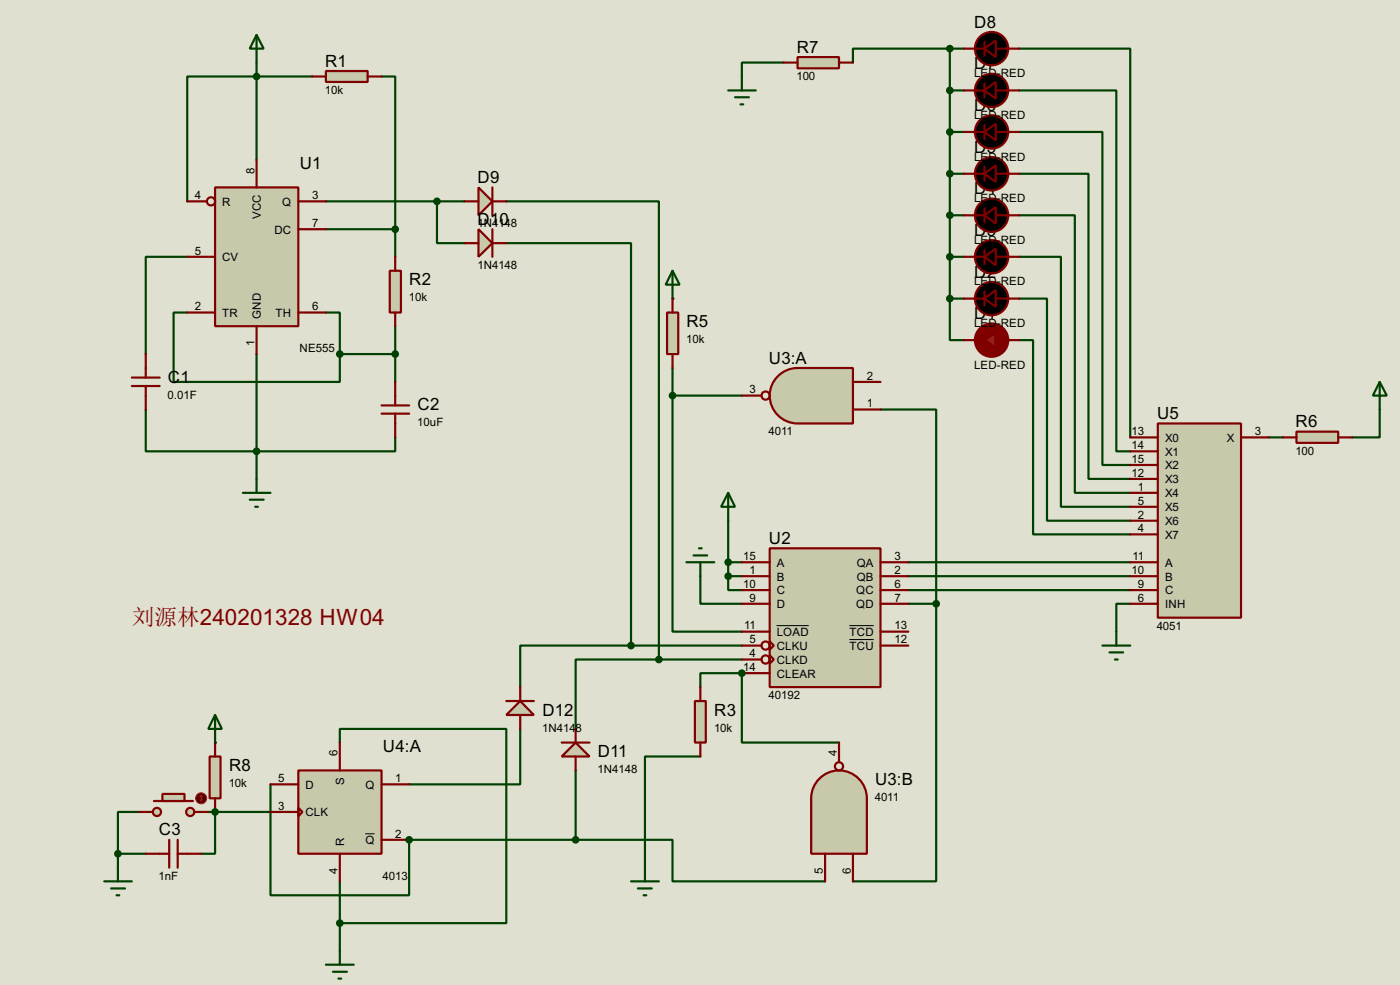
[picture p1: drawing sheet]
<svg xmlns="http://www.w3.org/2000/svg" width="256mm" height="180mm" viewBox="0 0 256 180" stroke-linecap="round" stroke-linejoin="round" font-family="sans-serif">
<path d="M0 0h256.5v180.3h-256.5z" fill="#e0e0d0"/>
<g fill="none" stroke="#004000" stroke-width=".4">
<path d="M47 11.5v17.8M57.2 14h-22.9v22.9M69.9 14h2.5v28M176.6 16.6h-2.6v22.8h2.6M186.7 8.9h20.4v71.2M186.7 16.6h17.8v66h2.6M59.7 36.9h25.4M80.1 36.9v7.6h5M174 24.2h2.6M174 31.8h2.6M186.7 24.2h15.3v60.9h5.1M186.7 31.8h12.7v55.9h7.7"/>
<path d="M186.7 39.4h10.2v50.8h10.2M34.3 47h-7.6v17.8M34.3 57.2h-2.5v12.7h30.5v-5.1M59.7 57.2h2.6v7.6M59.7 42h12.7M72.4 42v5M72.4 59.7v10.2M186.7 47h7.7v45.8h12.7M186.7 54.7h5.1v40.6h15.3M26.7 75v7.6h45.7v-2.5M47 64.8v22.9M62.3 64.8h10.1"/>
<path d="M186.7 62.3h2.6v35.5h17.8M166.4 102.9h40.7M166.4 105.5h40.7M166.4 108h40.7M62.3 135.9v-2.5h30.5v35.6h-30.5M95.3 133.4v10.2h-20.3M135.9 123.2v12.7h17.8M62.3 161.3v12.7"/>
</g>
<circle cx="135.9" cy="123.2" r=".2" fill="#004000"/>
<path d="M92.8 36.9h27.9v83.8M133.4 95.3v10.2M128.3 105.5v5h7.6M133.4 105.5v2.5h2.5M133.4 105.5h2.5M133.4 102.9h2.5M120.7 120.7h-15.2v12.7M120.7 120.7h15.2M128.3 138.5h-10.1v20.3M135.9 123.2h-7.6v2.6" fill="none" stroke="#004000" stroke-width=".4"/>
<circle cx="123.2" cy="54.7" r=".2" fill="#004000"/>
<g fill="none" stroke="#004000" stroke-width=".4">
<path d="M143.6 11.5h-7.7v2.5M174 8.9h-17.7v2.6M174 8.9v7.7M174 8.9h2.6M123.2 72.4v43.2h12.7M123.2 67.4v5M123.2 72.4h12.7M161.3 75h10.2v35.5M252.8 75v5.1h-5.1M232.5 80.1h2.5M166.4 110.5h5.1M171.5 110.5v50.8h-15.2"/>
<path d="M207.1 110.5h-2.6v5.1M49.6 143.6v20.3h25.4v-10.2"/>
</g>
<circle cx="75" cy="153.7" r=".2" fill="#004000"/>
<path d="M38.2 148.6h11.4M39.4 148.6v7.7h-2.5" fill="none" stroke="#004000" stroke-width=".4"/>
<g fill="#004000">
<circle cx="39.4" cy="148.6" r=".2"/>
<circle cx="39.4" cy="135.9" r=".2"/>
</g>
<g fill="none" stroke="#004000" stroke-width=".4">
<path d="M174 39.4v15.3M92.8 44.5h22.8v73.7M174 54.7v7.6h2.6M174 47h2.6M174 54.7h2.6M115.6 118.2h-20.3v7.6M115.6 118.2h20.3M21.6 156.3v2.5M21.6 156.3h5.1M25.5 148.6h-3.9v7.7M75 153.7h30.5M105.5 153.7h17.7v7.6h28"/>
<path d="M105.5 141v12.7"/>
</g>
<path d="M39.4 34.3h15.3v25.4h-15.3z" fill="#c8c8aa" stroke="#800000" stroke-width=".4"/>
<g fill="none" stroke="#800000" stroke-width=".4">
<path d="M34.3 36.9h3.6M47 29.3v5M54.7 36.9h5M34.3 57.2h5.1M34.3 47h5.1M47 59.7v5.1M54.7 42h5M54.7 57.2h5"/>
<circle cx="38.6" cy="36.9" r=".75"/>
</g>
<path d="M47 6.4l1.3 2.5h-2.5zM47 6.4v5.1M44.5 90.2h5.1M45.8 91.5h2.5M46.8 92.8h.5M47 87.7v2.5M59.7 176.6h5.1M61 177.9h2.6M62 179.1h.5M62.3 174v2.6" fill="none" stroke="#004000" stroke-width=".4"/>
<path d="M59.7 13h7.7v2h-7.7z" fill="#c8c8aa" stroke="#800000" stroke-width=".4"/>
<path d="M57.2 14h2.5M67.4 14h2.5M24.2 70.7h5.1M24.2 69.1h5.1M26.7 64.8v4.3M26.7 70.7v4.3M69.9 75.7h5.1M69.9 74.2h5.1M72.4 69.9v4.3M72.4 75.7v4.4" fill="none" stroke="#800000" stroke-width=".4"/>
<path d="M71.4 49.6h2.1v7.6h-2.1z" fill="#c8c8aa" stroke="#800000" stroke-width=".4"/>
<path d="M72.4 47v2.6M72.4 57.2v2.5" fill="none" stroke="#800000" stroke-width=".4"/>
<g fill="#004000" stroke="#004000" stroke-width=".4">
<circle cx="47" cy="82.6" r=".5"/>
<circle cx="47" cy="14" r=".5"/>
<circle cx="72.4" cy="42" r=".5"/>
<circle cx="62.2" cy="64.8" r=".5"/>
<circle cx="72.4" cy="64.8" r=".5"/>
</g>
<path d="M54.7 141h15.2v15.3h-15.2z" fill="#c8c8aa" stroke="#800000" stroke-width=".4"/>
<path d="M62.3 135.9v5.1M49.6 143.6h5.1M49.6 148.6h5.1M54.7 147.9l.7 .7-.7 .8zM62.3 156.3v5M69.9 143.6h5.1M69.9 153.7h5.1" fill="none" stroke="#800000" stroke-width=".4"/>
<path d="M66.9 152.6h1.7" fill="none" stroke="#000" stroke-width=".18"/>
<g fill="#c8c8aa" stroke="#800000" stroke-width=".4">
<circle cx="34.8" cy="148.6" r=".75"/>
<circle cx="28.7" cy="148.6" r=".75"/>
</g>
<path d="M28.2 146.6h7.2" fill="none" stroke="#800000" stroke-width=".4"/>
<path d="M29.8 145.3h4v1.3h-4z" fill="#c8c8aa" stroke="#800000" stroke-width=".4"/>
<path d="M25.5 148.6h2.5M35.6 148.6h2.6" fill="none" stroke="#800000" stroke-width=".4"/>
<circle cx="36.8" cy="146.1" r="1" fill="#400000" stroke="#f00" stroke-width=".2"/>
<path d="M36.6 146.4l.3 .2M36.9 145.6v1M36.9 145.6l-.3 .3M36.9 145.6l.2 .3M37.1 146.4l-.2 .2" fill="none" stroke="#f00" stroke-width=".2"/>
<circle cx="181.6" cy="62.3" r="3.1" fill="#800000" stroke="#800000" stroke-width=".4"/>
<path d="M178.6 62.3h1.8M180.4 61v2.6M182.4 62.3h2.3" fill="none" stroke="#800000" stroke-width=".4"/>
<path d="M180.4 62.3l2-1.5v3z" fill="#bf0000" stroke="#800000" stroke-width=".4"/>
<g fill="none" stroke="#800000" stroke-width=".4">
<path d="M176.6 16.6h3.8M176.6 8.9h3.8M180.4 7.7v2.5M180.4 15.3v2.5M182.4 16.6h4.3M182.4 8.9h4.3M176.6 39.4h3.8M176.6 31.8h3.8M176.6 24.2h3.8M180.4 22.9v2.6M180.4 30.5v2.6M180.4 38.2v2.5"/>
<path d="M182.4 39.4h4.3M182.4 31.8h4.3M182.4 24.2h4.3M176.6 54.7h3.8M176.6 47h3.8M180.4 45.8v2.5M180.4 53.4v2.5M182.4 54.7h4.3M182.4 47h4.3M176.6 62.3h2.5M184.2 62.3h2.5M26.7 156.3h4.3"/>
<path d="M31 153.7v5.1M32.6 153.7v5.1M32.6 156.3h4.3"/>
</g>
<g fill="#000" stroke="#800000" stroke-width=".4">
<path d="M180.4 16.6l2-1.6v3.1zM180.4 8.9l2-1.5v3.1zM180.4 39.4l2-1.5v3zM180.4 31.8l2-1.5v3zM180.4 24.2l2-1.5v3zM180.4 54.7l2-1.6v3.1zM180.4 47l2-1.5v3.1z"/>
<circle cx="181.6" cy="8.9" r="3.1"/>
<circle cx="181.6" cy="16.6" r="3.1"/>
<circle cx="181.6" cy="39.4" r="3.1"/>
<circle cx="181.6" cy="31.8" r="3.1"/>
<circle cx="181.6" cy="24.2" r="3.1"/>
<circle cx="181.6" cy="47" r="3.1"/>
<circle cx="181.6" cy="54.7" r="3.1"/>
</g>
<path d="M21.6 158.8v2.5M19.1 161.3h5.1M20.4 162.6h2.5M21.4 163.9h.5" fill="none" stroke="#004000" stroke-width=".4"/>
<g fill="#004000" stroke="#004000" stroke-width=".4">
<circle cx="174" cy="16.6" r=".5"/>
<circle cx="174" cy="24.2" r=".5"/>
<circle cx="174" cy="31.8" r=".5"/>
<circle cx="174" cy="39.4" r=".5"/>
<circle cx="62.2" cy="169" r=".5"/>
</g>
<path d="M142.2 69.2a5.1 5.1 0 0 1 3.9-1.8h10.2v10.1h-10.2a5.1 5.1 0 0 1-4.6-2.9 5.1 5.1 0 0 1 .7-5.4z" fill-rule="evenodd" fill="#c8c8aa" stroke="#800000" stroke-width=".4"/>
<g fill="none" stroke="#800000" stroke-width=".4">
<path d="M135.9 72.4h3.6M156.3 75h5M156.3 69.9h5"/>
<circle cx="140.2" cy="72.4" r=".75"/>
</g>
<path d="M149.8 142.8a5.1 5.1 0 0 1 5.6-1.5 5.1 5.1 0 0 1 3.4 4.8v10.2h-10.2v-10.2a5.1 5.1 0 0 1 1.2-3.3z" fill-rule="evenodd" fill="#c8c8aa" stroke="#800000" stroke-width=".4"/>
<g fill="none" stroke="#800000" stroke-width=".4">
<path d="M153.7 135.9v3.6M151.2 156.3v5M156.3 156.3v5"/>
<circle cx="153.7" cy="140.3" r=".75"/>
</g>
<path d="M87.7 34.3l2.5 2.6-2.5 2.5z" fill="#c8c8aa" stroke="#800000" stroke-width=".4"/>
<path d="M85.1 36.9h2.6M90.2 34.3v5.1M90.2 36.9h2.6" fill="none" stroke="#800000" stroke-width=".4"/>
<path d="M87.7 42l2.5 2.5-2.5 2.5z" fill="#c8c8aa" stroke="#800000" stroke-width=".4"/>
<path d="M85.1 44.5h2.6M90.2 42v5M90.2 44.5h2.6" fill="none" stroke="#800000" stroke-width=".4"/>
<path d="M105.5 135.9l2.5 2.6h-5.1z" fill="#c8c8aa" stroke="#800000" stroke-width=".4"/>
<path d="M102.9 135.9h5.1M105.5 133.4v2.5M105.5 138.5v2.5" fill="none" stroke="#800000" stroke-width=".4"/>
<path d="M95.3 128.3l2.5 2.6h-5z" fill="#c8c8aa" stroke="#800000" stroke-width=".4"/>
<path d="M92.8 128.3h5M95.3 125.8v2.5M95.3 130.9v2.5" fill="none" stroke="#800000" stroke-width=".4"/>
<path d="M141 100.4h20.3v25.4h-20.3z" fill="#c8c8aa" stroke="#800000" stroke-width=".4"/>
<g fill="none" stroke="#800000" stroke-width=".4">
<path d="M135.9 102.9h5.1M135.9 105.5h5.1M135.9 108h5.1M135.9 110.5h5.1M135.9 115.6h5.1M135.9 118.2h3.6M141 117.4l.8 .8-.8 .7zM141 119.9l.8 .8-.8 .8zM161.3 102.9h5.1M161.3 105.5h5.1M161.3 108h5.1M161.3 110.5h5.1"/>
<path d="M161.3 115.6h5.1M161.3 118.2h5.1M135.9 123.2h5.1M135.9 120.7h3.6"/>
<circle cx="140.2" cy="118.2" r=".75"/>
<circle cx="140.2" cy="120.7" r=".75"/>
</g>
<path d="M142.3 114.5h5.9M155.6 114.5h4.5M155.6 117.1h4.5" fill="none" stroke="#000" stroke-width=".18"/>
<path d="M212.1 77.5h15.3v35.6h-15.3z" fill="#c8c8aa" stroke="#800000" stroke-width=".4"/>
<g fill="none" stroke="#800000" stroke-width=".4">
<path d="M207.1 80.1h5M207.1 82.6h5M207.1 85.1h5M207.1 87.7h5M207.1 90.2h5M207.1 92.8h5M207.1 95.3h5M207.1 97.8h5M227.4 80.1h5.1M207.1 102.9h5M207.1 105.5h5M207.1 108h5"/>
<path d="M207.1 110.5h5"/>
</g>
<circle cx="80" cy="36.9" r=".5" fill="#004000" stroke="#004000" stroke-width=".4"/>
<path d="M127.3 128.3h2v7.6h-2z" fill="#c8c8aa" stroke="#800000" stroke-width=".4"/>
<path d="M128.3 125.8v2.5M128.3 135.9v2.6" fill="none" stroke="#800000" stroke-width=".4"/>
<g fill="#004000" stroke="#004000" stroke-width=".4">
<circle cx="135.9" cy="123.2" r=".5"/>
<circle cx="120.7" cy="120.7" r=".5"/>
<circle cx="133.4" cy="105.5" r=".5"/>
<circle cx="133.4" cy="102.9" r=".5"/>
</g>
<path d="M123.2 49.6l1.3 2.5h-2.5zM123.2 49.6v5.1M133.4 90.2l1.3 2.6h-2.6zM133.4 90.2v5.1M125.8 102.9h5.1M127.1 101.7h2.5M128.1 100.4h.5M128.3 102.9v2.6M118.2 158.8v2.5M115.6 161.3h5.1M116.9 162.6h2.5M117.9 163.9h.5" fill="none" stroke="#004000" stroke-width=".4"/>
<path d="M122.2 57.2h2.1v7.6h-2.1z" fill="#c8c8aa" stroke="#800000" stroke-width=".4"/>
<path d="M123.2 54.7v2.5M123.2 64.8v2.6" fill="none" stroke="#800000" stroke-width=".4"/>
<g fill="#004000" stroke="#004000" stroke-width=".4">
<circle cx="123.2" cy="72.4" r=".5"/>
<circle cx="171.5" cy="110.5" r=".5"/>
</g>
<path d="M202 118.2h5.1M203.3 119.4h2.5M204.5 115.6v2.6M204.3 120.7h.5" fill="none" stroke="#004000" stroke-width=".4"/>
<path d="M237.5 79h7.7v2.1h-7.7z" fill="#c8c8aa" stroke="#800000" stroke-width=".4"/>
<path d="M235 80.1h2.5M245.2 80.1h2.5" fill="none" stroke="#800000" stroke-width=".4"/>
<path d="M133.4 16.6h5.1M134.7 17.8h2.5M135.7 19.1h.5M135.9 14v2.6M252.8 69.9l1.3 2.5h-2.6zM252.8 69.9v5.1" fill="none" stroke="#004000" stroke-width=".4"/>
<path d="M146.1 10.5h7.6v2h-7.6z" fill="#c8c8aa" stroke="#800000" stroke-width=".4"/>
<path d="M143.6 11.5h2.5M153.7 11.5h2.6" fill="none" stroke="#800000" stroke-width=".4"/>
<g fill="#004000" stroke="#004000" stroke-width=".4">
<circle cx="174" cy="8.9" r=".5"/>
<circle cx="74.9" cy="153.7" r=".5"/>
</g>
<path d="M38.4 138.5h2v7.6h-2z" fill="#c8c8aa" stroke="#800000" stroke-width=".4"/>
<path d="M39.4 135.9v2.6M39.4 146.1v2.5" fill="none" stroke="#800000" stroke-width=".4"/>
<g fill="#004000" stroke="#004000" stroke-width=".4">
<circle cx="39.4" cy="148.6" r=".5"/>
<circle cx="21.6" cy="156.3" r=".5"/>
<circle cx="115.6" cy="118.2" r=".5"/>
<circle cx="105.4" cy="153.7" r=".5"/>
<circle cx="174" cy="47" r=".5"/>
<circle cx="174" cy="54.7" r=".5"/>
</g>
<path d="M39.4 130.9l1.3 2.5h-2.5zM39.4 130.9v5" fill="none" stroke="#004000" stroke-width=".4"/>
<text font-size="4.2" fill="#800000" x="24.2" y="114.3">刘源林240201328 HW04</text>
<g font-size="3.5">
<text x="178.5" y="5.1">D8</text>
<text x="146" y="9.7">R7</text>
<text x="59.6" y="12.2">R1</text>
<text x="178.5" y="12.7">D7</text>
<text x="178.5" y="20.3">D6</text>
<text x="178.5" y="27.9">D5</text>
<text x="54.9" y="31">U1</text>
<text x="87.5" y="33.5">D9</text>
<text x="178.5" y="35.6">D4</text>
<text x="87.5" y="41.2">D10</text>
<text x="178.5" y="43.2">D3</text>
<text x="75" y="52.2">R2</text>
<text x="178.5" y="50.8">D2</text>
<text x="125.8" y="59.9">R5</text>
<text x="178.5" y="58.4">D1</text>
<text x="30.8" y="70.1">C1</text>
<text x="140.9" y="66.6">U3:A</text>
<text x="76.5" y="75.1">C2</text>
<text x="212" y="76.7">U5</text>
<text x="237.4" y="78.2">R6</text>
<text x="140.9" y="99.6">U2</text>
<text x="99.4" y="131">D12</text>
<text x="130.9" y="131">R3</text>
<text x="70.2" y="137.7">U4:A</text>
<text x="42" y="141.2">R8</text>
<text x="109.5" y="138.6">D11</text>
<text x="160.3" y="143.7">U3:B</text>
<text x="29.1" y="152.9">C3</text>
</g>
<g font-size="2.4">
<text x="59.5" y="17.2">10k</text>
<text x="145.9" y="14.7">100</text>
<text x="178.4" y="14.1">LED-RED</text>
<text x="178.4" y="21.8">LED-RED</text>
<text x="178.4" y="29.4">LED-RED</text>
<text x="46.6" y="31.8" transform="rotate(-90 46.6 31.8)">8</text>
<text x="35.7" y="36.5">4</text>
<text x="40.7" y="37.7">R</text>
<text x="47.8" y="40.1" transform="rotate(-90 47.8 40.1)">VCC</text>
<text x="51.7" y="37.7">Q</text>
<text x="57.2" y="41.6">7</text>
<text x="57.2" y="36.5">3</text>
<text x="87.5" y="41.6">1N4148</text>
<text x="178.4" y="37">LED-RED</text>
<text x="35.7" y="46.6">5</text>
<text x="40.7" y="47.8">CV</text>
<text x="50.3" y="42.7">DC</text>
<text x="178.4" y="44.6">LED-RED</text>
<text x="87.5" y="49.2">1N4148</text>
<text x="178.4" y="52.2">LED-RED</text>
<text x="35.7" y="56.8">2</text>
<text x="40.7" y="58">TR</text>
<text x="47.8" y="58.4" transform="rotate(-90 47.8 58.4)">GND</text>
<text x="50.5" y="58">TH</text>
<text x="57.2" y="56.8">6</text>
<text x="74.9" y="55.2">10k</text>
<text x="178.4" y="59.9">LED-RED</text>
<text x="46.6" y="63.4" transform="rotate(-90 46.6 63.4)">1</text>
<text x="54.9" y="64.5">NE555</text>
<text x="125.7" y="62.8">10k</text>
<text x="137.3" y="72">3</text>
<text x="158.8" y="69.5">2</text>
<text x="178.4" y="67.5">LED-RED</text>
<text x="30.7" y="73">0.01F</text>
<text x="158.8" y="74.6">1</text>
<text x="76.5" y="78.1">10uF</text>
<text x="140.8" y="79.7">4011</text>
<text x="207.3" y="79.7">13</text>
<text x="207.3" y="82.2">14</text>
<text x="213.4" y="80.8">X0</text>
<text x="213.4" y="83.4">X1</text>
<text x="224.7" y="80.8">X</text>
<text x="229.9" y="79.7">3</text>
<text x="237.3" y="83.3">100</text>
<text x="207.3" y="84.7">15</text>
<text x="207.3" y="87.3">12</text>
<text x="208.5" y="89.8">1</text>
<text x="213.4" y="85.9">X2</text>
<text x="213.4" y="88.5">X3</text>
<text x="208.5" y="92.4">5</text>
<text x="208.5" y="94.9">2</text>
<text x="213.4" y="91">X4</text>
<text x="213.4" y="93.6">X5</text>
<text x="208.5" y="97.4">4</text>
<text x="213.4" y="96.1">X6</text>
<text x="213.4" y="98.6">X7</text>
<text x="136.2" y="102.5">15</text>
<text x="136.2" y="107.6">10</text>
<text x="137.3" y="105.1">1</text>
<text x="142.3" y="103.7">A</text>
<text x="142.3" y="106.3">B</text>
<text x="156.9" y="103.7">QA</text>
<text x="156.9" y="106.3">QB</text>
<text x="163.9" y="102.5">3</text>
<text x="163.9" y="105.1">2</text>
<text x="163.9" y="107.6">6</text>
<text x="207.3" y="105.1">10</text>
<text x="207.5" y="102.5">11</text>
<text x="208.5" y="107.6">9</text>
<text x="213.4" y="103.7">A</text>
<text x="213.4" y="106.3">B</text>
<text x="137.3" y="110.1">9</text>
<text x="142.3" y="108.8">C</text>
<text x="142.3" y="111.3">D</text>
<text x="156.8" y="108.8">QC</text>
<text x="156.8" y="111.3">QD</text>
<text x="163.9" y="110.1">7</text>
<text x="208.5" y="110.1">6</text>
<text x="213.4" y="108.8">C</text>
<text x="213.4" y="111.3">INH</text>
<text x="136.3" y="115.2">11</text>
<text x="137.3" y="117.8">5</text>
<text x="142.3" y="116.4">LOAD</text>
<text x="142.3" y="119">CLKU</text>
<text x="155.6" y="116.4">TCD</text>
<text x="155.6" y="119">TCU</text>
<text x="163.9" y="115.2">13</text>
<text x="163.9" y="117.8">12</text>
<text x="211.9" y="115.3">4051</text>
<text x="136.2" y="122.8">14</text>
<text x="137.3" y="120.3">4</text>
<text x="142.3" y="124">CLEAR</text>
<text x="142.3" y="121.5">CLKD</text>
<text x="140.8" y="128">40192</text>
<text x="99.3" y="133.9">1N4148</text>
<text x="130.8" y="133.9">10k</text>
<text x="51" y="143.2">5</text>
<text x="61.9" y="138.5" transform="rotate(-90 61.9 138.5)">6</text>
<text x="63.1" y="143.7" transform="rotate(-90 63.1 143.7)">S</text>
<text x="72.4" y="143.2">1</text>
<text x="109.5" y="141.6">1N4148</text>
<text x="153.3" y="138.5" transform="rotate(-90 153.3 138.5)">4</text>
<text x="41.9" y="144.1">10k</text>
<text x="51" y="148.2">3</text>
<text x="55.9" y="144.4">D</text>
<text x="55.9" y="149.4">CLK</text>
<text x="66.9" y="144.4">Q</text>
<text x="160.3" y="146.6">4011</text>
<text x="63.1" y="154.9" transform="rotate(-90 63.1 154.9)">R</text>
<text x="66.9" y="154.5">Q</text>
<text x="72.4" y="153.3">2</text>
<text x="29.1" y="161">1nF</text>
<text x="61.9" y="160" transform="rotate(-90 61.9 160)">4</text>
<text x="70.1" y="161">4013</text>
<text x="150.8" y="160" transform="rotate(-90 150.8 160)">5</text>
<text x="155.9" y="160" transform="rotate(-90 155.9 160)">6</text>
</g>
</svg>
